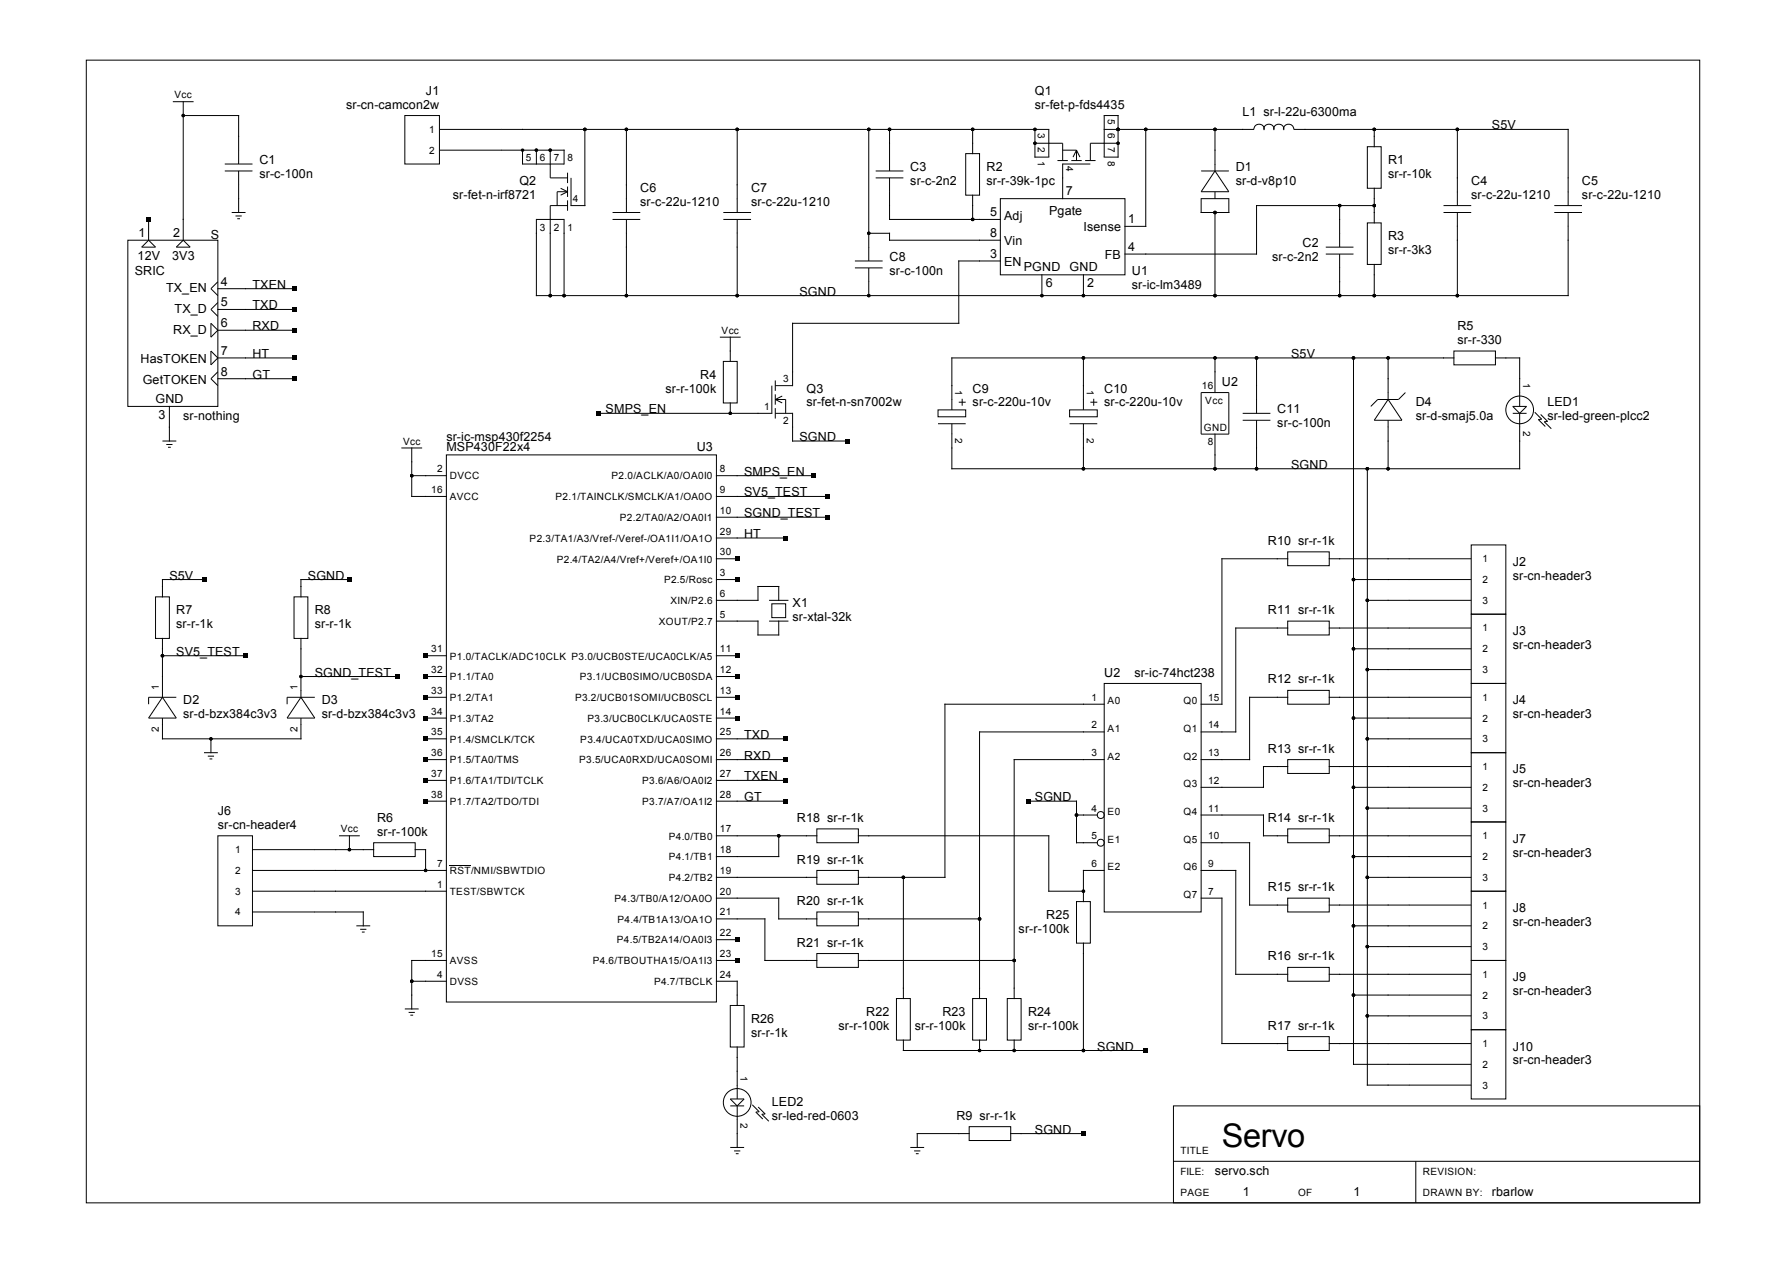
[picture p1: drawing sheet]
<svg xmlns="http://www.w3.org/2000/svg" width="297mm" height="210mm" viewBox="0 0 297 210" stroke-linecap="round" stroke-linejoin="round" font-family="sans-serif">
<g fill="none" stroke="#000" stroke-width=".17">
<path d="M14.3 10h268.4v190h-268.4zM28.7 16.9h3.5M30.5 16.9v23M30.5 19.2h9.2v8.1M67.3 19.2h5.8v8.1h-5.8zM183.6 19.2h2.3v6.9h-2.3zM21.3 39.9h14.9v27.7h-14.9zM24.7 36.5v3.4M37.4 27.3h4.6M37.4 28.4h4.6M38.5 35.3h2.3M39.2 35.9h1"/>
<path d="M39.5 36.4h.4M39.7 28.4v6.9M73.1 25h20.7v2.3h-6.9v-2.3M73.1 21.5h101.3v4.6h-2.3v-4.6M89.2 25v2.3M91.5 25v4.6h2.9M93.2 31.3l1.2 .6M94.4 34.2h-2.9v15M94.4 31.9l-1.2 .6M94.4 28.7v1.7M94.4 31v1.7M94.4 33.3v1.7"/>
<path d="M94.4 31.9h-1.7v2.3M97.3 21.5v12.7h-2.3v-4.6M101.9 35.3h4.6M101.9 36.5h4.6M104.2 21.5v13.8M104.2 36.5v12.7M120.3 35.3h4.6M120.3 36.5h4.6M122.6 21.5v13.8M122.6 36.5v12.7M144.5 21.5v21.9M144.5 38.8h3.4v1.1h18.4"/>
<path d="M145.6 28.4h4.6M145.6 29.6h4.6M147.9 29.6v6.9h18.4M147.9 21.5v6.9M160.6 25.5h2.3v7h-2.3zM161.7 21.5v4M161.7 32.5v4M166.3 33h20.8v12.7h-20.8zM172.1 23.8h4.6v2.9M175.8 26.7h1.8M176.7 25h2.3M178.2 26.7h1.7"/>
<path d="M179 25l.6 1.1M179 25l-.6 1.1M179 25v1.7M180.5 26.7h1.7M181.3 27.3h-4.6v5.7M183.6 21.5h24.9a.84 .84 0 0 1 .9-.9 .84 .84 0 0 1 .8 1 .82 .82 0 0 1 .8-1 .82 .82 0 0 1 .8 1 .82 .82 0 0 1 .9-1 .82 .82 0 0 1 .8 1 .84 .84 0 0 1 .8-1 .84 .84 0 0 1 .9 .9h45.6v12.7M185.9 23.8h-4.6v2.9M190.5 21.5v16.1h-3.4M199.7 28.4h4.6M199.7 33h4.6v2.3h-4.6zM202 21.5v6.9M202 31.9v1.1"/>
<path d="M202 35.3v13.9M202 28.4l2.3 3.5h-4.6zM222.8 34.2v6.9M227.4 24.4h2.3v6.9h-2.3zM227.4 37.1h2.3v6.9h-2.3zM228.5 34.2h-19.5v8h-21.9M228.5 21.5v2.9M228.5 31.3v5.8M240 35.3h4.7M240 34.2h4.7M242.3 21.5v12.7M242.3 35.3v13.9"/>
<path d="M258.5 35.3h4.6M258.5 34.2h4.6M260.8 35.3v13.9h-171.6v-12.7h4.6v12.7M23.6 41.1l1.1-1.2 1.2 1.2zM29.3 41.1l1.2-1.2 1.1 1.2zM35.1 58.4l1.1 1.1-1.1 1.2zM35.1 53.8l1.1 1.1-1.1 1.2zM36.2 59.5h12.7M36.2 48h12.7M36.2 51.5h12.7M36.2 54.9h12.7M36.2 46.8l-1.1 1.2 1.1 1.2"/>
<path d="M36.2 50.3l-1.1 1.2 1.1 1.1M119.7 56.1h3.5M121.4 56.1v4M142.2 43.4h4.6M142.2 44.5h4.6M144.5 44.5v4.7M166.3 43.4h-6.9v10.4h-27.6v10.3h-2.9M173.3 45.7v3.5M180.2 45.7v3.5M180.2 59.5v8.7M202 59.5v5.8M209 59.5v9.2"/>
<path d="M220.5 41.1h4.6M220.5 42.2h4.6M222.8 42.2v7M225.1 59.5v117.5h19.6M228.5 44v5.2M230.8 59.5v6.9M241.8 58.4h6.9v2.3h-6.9zM241.8 59.5h-83.5v8.7M248.7 59.5h4v8.1M27 73.3h2.3M27.6 73.9h1.1M27.9 74.4h.5"/>
<path d="M28.2 67.6v5.7M36.2 63h12.7M36.2 61.8l-1.1 1.2 1.1 1.1M66.7 74.5h3.5M68.5 74.5v8h5.7M68.5 79.1h5.7M74.2 75.6h44.9v91h-44.9zM119.1 79.1h16.2M120.3 60.1h2.3v6.9h-2.3zM121.4 67v1.7M128.3 64.1v4.6h-28.7M128.9 68.7h2.9v4.6h9.2"/>
<path d="M128.9 66.4l1.2 .6M128.9 63.3v1.7M128.9 65.6v1.7M128.9 67.9v1.7M128.9 66.4h1.8v2.3M130.1 65.8l-1.2 .6M156 70.5h4.6M156 68.2h4.6v1.1h-4.6zM159.4 66.9h1.2M160 66.3v1.2M177.9 70.5h4.6M177.9 68.2h4.6v1.1h-4.6z"/>
<path d="M180.2 70.5v7.4M181.3 66.9h1.2M181.9 66.3v1.2M199.7 65.3h4.6v6.9h-4.6zM202 72.2v5.7M206.7 68.7h4.6M206.7 69.9h4.6M209 69.9v8M227.4 77.9v102.5h17.3M230.8 66.4l2.3 3.5h-4.6zM230.8 69.9v8M233.7 65.3l-1.1 1.1h-3.5l-1.1 1.2"/>
<path d="M251.6 68.7h2.3M251.6 67.6h2.3l-1.2 1.1zM252.7 68.7v9.2h-94.4v-7.4M255.2 68.5l1.2 1.2-.6 .1 1.2 1.1M256.2 68.9l1.2 1.2h-.6l1.2 1.2M25.9 99.2h2.3v7h-2.3zM33.9 96.4h-6.9v2.8M48.9 99.2h2.3v7h-2.3zM58.1 96.4h-8.1v2.8M119.1 82.5h18.5M119.1 99.8h6.9v-2.3h3.5v2.3M119.1 96.4h3.5"/>
<path d="M119.1 92.9h3.5M119.1 89.5h11.6M119.1 86h18.5M127.9 99.8h3.2M214.1 91.8h6.9v2.3h-6.9zM214.1 92.9h-10.9v24.2h-3.5M221 92.9h23.7M225.1 96.4h19.6M227.4 99.8h17.3M244.7 90.6h5.7v11.5h-5.7zM27 109h13.8M27 115.9l2.3 3.5h-4.6z"/>
<path d="M27 119.4v3.4h23v-3.4M27 106.2v9.7M29.3 115.9h-4.6v1.2M50 112.5h16.2M50 115.9l2.3 3.5h-4.6zM50 106.2v9.7M52.3 115.9h-4.6v1.2M70.8 109h3.4M70.8 112.5h3.4M70.8 115.9h3.4M70.8 119.4h3.4M119.1 109h3.5"/>
<path d="M119.1 112.5h3.5M119.1 115.9h3.5M119.1 119.4h3.5M119.1 103.3h6.9v2.3h3.5v-2.3M127.9 103.3h3.2M128.3 100.4h2.4v2.3h-2.4zM183.6 113.6h16.1v38h-16.1zM183.6 117.1h-26.5v28.8h-14.4M214.1 103.3h6.9v2.3h-6.9zM214.1 114.8h6.9v2.3h-6.9zM214.1 115.9h-6.3v10.4h-8.1M214.1 104.4h-8.6v17.3h-5.8"/>
<path d="M221 115.9h23.7M221 104.4h23.7M225.1 119.4h19.6M225.1 107.9h19.6M227.4 111.3h17.3M244.7 102.1h5.7v11.5h-5.7zM244.7 113.6h5.7v11.6h-5.7zM33.9 125.2h2.3M34.6 125.7h1M34.8 126.2h.5M35.1 122.8v2.4M36.2 139h5.8v14.9h-5.8z"/>
<path d="M56.4 139h3.4M58.1 139v2.3M70.8 122.8h3.4M70.8 126.3h3.4M70.8 129.8h3.4M70.8 133.2h3.4M119.1 122.8h11.6M119.1 126.3h11.6M119.1 129.8h11.6M119.1 133.2h11.6M119.1 139h16.7M129.5 139v3.4h-10.4"/>
<path d="M135.8 137.8h6.9v2.3h-6.9zM142.7 139h31.7v9.2h5.8M171 133.2h8v6.9h3.5M179 135.5h3.5M183.6 126.3h-14.9v39.7M183.6 121.7h-20.7v44.3M199.7 135.5h10.4v3.5h4M214.1 137.8h6.9v2.3h-6.9zM214.1 126.3h6.9v2.3h-6.9zM214.1 127.5h-4v3.4h-10.4M221 139h23.7M221 127.5h23.7"/>
<path d="M225.1 130.9h19.6M227.4 122.8h17.3M227.4 134.4h17.3M244.7 125.2h5.7v11.5h-5.7zM244.7 136.7h5.7v11.5h-5.7zM42 148.2h32.2M42 144.7h32.2M42 151.6h18.4v2.3M42 141.3h20.1M59.3 153.9h2.3M59.9 154.5h1M60.2 155h.4"/>
<path d="M62.1 140.1h6.9v2.3h-6.9zM69 141.3h1.8v3.4M74.2 159.7h-5.7v8.1M74.8 143.9h3.5M119.1 159.7h3.5M119.1 152.8h8.1v6.9h8.6M119.1 149.3h10.4v3.5h6.3M119.1 145.9h16.7M119.1 156.2h3.5M135.8 144.7h6.9v2.3h-6.9zM135.8 151.6h6.9v2.3h-6.9zM135.8 158.5h6.9v2.3h-6.9z"/>
<path d="M142.7 159.7h26M142.7 152.8h20.2M150.2 145.9v20.1M179 149.9h2.3v6.9h-2.3zM180.2 156.8v17.9M183.6 144.7h-3.4v5.2M199.7 144.7h5.8v17.3h8.6M199.7 149.3h3.5v24.2h10.9M199.7 140.1h8.1v10.4h6.3M214.1 149.3h6.9v2.3h-6.9zM221 150.5h23.7M225.1 142.4h19.6"/>
<path d="M225.1 153.9h19.6M227.4 145.9h17.3M227.4 157.4h17.3M244.7 148.2h5.7v11.5h-5.7zM244.7 159.7h5.7v11.5h-5.7zM67.3 167.8h2.3M68 168.3h1M68.2 168.8h.5M68.5 163.2h5.7M119.1 163.2h3.5v4M121.4 167.2h2.3v6.9h-2.3zM122.6 174.1v8.6"/>
<path d="M149.1 166h2.3v6.9h-2.3zM150.2 172.9v1.8h40.3M161.7 166h2.3v6.9h-2.3zM162.9 172.9v1.8M167.5 166h2.3v6.9h-2.3zM168.7 172.9v1.8M214.1 160.8h6.9v2.4h-6.9zM214.1 172.4h6.9v2.3h-6.9zM221 162h23.7M221 173.5h23.7M225.1 165.5h19.6M227.4 168.9h17.3"/>
<path d="M244.7 171.2h5.7v11.5h-5.7zM121.4 182.7h2.3l-1.1 1.2zM121.4 183.9h2.3M121.4 190.8h2.3M122.1 191.4h1M122.4 191.8h.4M122.6 183.9v6.9M125.1 183.7l1.2 1.2h-.6l1.2 1.2M126.1 184.1l1.1 1.1-.5 .1 1.2 1.1M151.4 190.8h2.3M152 191.4h1M152.3 191.8h.5"/>
<path d="M161.2 187.3h6.9v2.3h-6.9zM161.2 188.5h-8.7v2.3M168.1 188.5h12.1M195.1 193.1h87.6M195.1 183.9h87.6v16.1h-87.6zM235.4 193.1v6.9"/>
<circle cx="252.7" cy="68.2" r="2.3"/>
<circle cx="183" cy="135.5" r=".58"/>
<circle cx="183" cy="140.1" r=".58"/>
<circle cx="122.6" cy="183.3" r="2.3"/>
</g>
<g fill="#000">
<path d="M30.3 19h.4l.1 .2-.1 .2h-.4l-.1-.2zM24.4 36.1h.7v.7h-.7zM86.7 24.8h.4l.1 .2-.1 .2h-.4l-.1-.2zM89 24.8h.4l.1 .2-.1 .2h-.4l-.1-.2zM91.3 24.8h.4l.1 .2-.1 .2h-.4l-.1-.2zM97.1 21.3h.4v.2v.2h-.4l-.1-.2zM104 21.3h.4l.1 .2-.1 .2h-.4l-.1-.2zM122.4 21.3h.4l.1 .2-.1 .2h-.4l-.1-.2zM144.3 21.3h.4l.1 .2-.1 .2h-.4l-.1-.2zM144.3 38.6h.4l.1 .2-.1 .2h-.4l-.1-.2zM147.7 21.3h.4l.1 .2-.1 .2h-.4l-.1-.2zM161.5 21.3h.4l.1 .2-.1 .2h-.4v-.2z"/>
<path d="M161.5 36.3h.4l.1 .2-.1 .2h-.4v-.2zM171.9 21.3h.4l.1 .2-.1 .2h-.4l-.1-.2zM171.9 23.6h.4l.1 .2-.1 .2h-.4l-.1-.2zM185.7 21.3h.4l.1 .2-.1 .2h-.4l-.1-.2zM185.7 23.6h.4l.1 .2-.1 .2h-.4l-.1-.2zM190.3 21.3h.4l.1 .2-.1 .2h-.4l-.1-.2zM201.8 21.3h.4l.1 .2-.1 .2h-.4v-.2zM201.8 35.1h.4l.1 .2-.1 .2h-.4v-.2zM222.6 34h.4l.1 .2-.1 .2h-.4l-.1-.2zM228.3 21.3h.4l.1 .2-.1 .2h-.4l-.1-.2zM228.3 34h.4l.1 .2-.1 .2h-.4l-.1-.2zM242.2 21.3h.3l.1 .2-.1 .2h-.3l-.1-.2z"/>
<path d="M48.5 47.7h.7v.6h-.7zM48.5 51.1h.7v.7h-.7zM48.5 54.6h.7v.7h-.7zM48.5 59.2h.7v.7h-.7zM91.3 48.9h.4l.1 .3-.1 .2h-.4l-.1-.2zM93.6 48.9h.4l.1 .3-.1 .2h-.4l-.1-.2zM104 48.9h.4l.1 .3-.1 .2h-.4l-.1-.2zM122.4 48.9h.4l.1 .3-.1 .2h-.4l-.1-.2zM144.3 48.9h.4l.1 .3-.1 .2h-.4l-.1-.2zM173.1 48.9h.4v.3v.2h-.4l-.1-.2zM180 59.3h.4l.1 .2-.1 .2h-.4l-.1-.2zM180 48.9h.4l.1 .3-.1 .2h-.4l-.1-.2z"/>
<path d="M201.8 48.9h.4l.1 .3-.1 .2h-.4v-.2zM201.8 59.3h.4l.1 .2-.1 .2h-.4v-.2zM208.8 59.3h.4v.2v.2h-.4l-.1-.2zM222.6 48.9h.4l.1 .3-.1 .2h-.4l-.1-.2zM224.9 59.3h.4l.1 .2-.1 .2h-.4l-.1-.2zM228.3 48.9h.4l.1 .3-.1 .2h-.4l-.1-.2zM230.6 59.3h.4l.1 .2-.1 .2h-.4l-.1-.2zM242.2 48.9h.3l.1 .3-.1 .2h-.3l-.1-.2zM48.5 62.6h.7v.7h-.7zM68.3 78.9h.4l.1 .2-.1 .2h-.4l-.1-.2zM99.2 68.4h.7v.7h-.7zM121.2 68.5h.4l.1 .2-.1 .2h-.4v-.2z"/>
<path d="M134.9 78.7h.7v.7h-.7zM140.7 73h.7v.7h-.7zM180 77.7h.4l.1 .2-.1 .3h-.4l-.1-.3zM201.8 77.7h.4l.1 .2-.1 .3h-.4v-.3zM208.8 77.7h.4v.2v.3h-.4l-.1-.3zM227.2 77.7h.4l.1 .2-.1 .3h-.4l-.1-.3zM230.6 77.7h.4l.1 .2-.1 .3h-.4l-.1-.3zM33.6 96h.7v.7h-.7zM57.8 96h.7v.7h-.7zM122.2 96h.7v.7h-.7zM122.2 92.6h.7v.7h-.7zM130.3 89.1h.7v.7h-.7z"/>
<path d="M137.2 82.2h.7v.7h-.7zM137.2 85.7h.7v.6h-.7zM224.9 96.1h.4l.1 .3-.1 .2h-.4l-.1-.2zM227.2 99.6h.4l.1 .2-.1 .2h-.4l-.1-.2zM26.8 108.8h.4l.1 .2-.1 .2h-.4l-.1-.2zM40.5 108.7h.7v.7h-.7zM49.8 112.3h.4l.1 .2-.1 .2h-.4v-.2zM65.8 112.1h.7v.7h-.7zM70.4 108.7h.7v.7h-.7zM70.4 112.1h.7v.7h-.7zM70.4 115.6h.7v.7h-.7zM70.4 119h.7v.7h-.7z"/>
<path d="M122.2 119h.7v.7h-.7zM122.2 115.6h.7v.7h-.7zM122.2 112.1h.7v.7h-.7zM122.2 108.7h.7v.7h-.7zM224.9 119.2h.4l.1 .2-.1 .2h-.4l-.1-.2zM224.9 107.7h.4l.1 .2-.1 .2h-.4l-.1-.2zM227.2 111.1h.4l.1 .2-.1 .2h-.4l-.1-.2zM34.9 122.6h.4l.1 .2-.1 .3h-.4l-.1-.3zM70.4 122.5h.7v.7h-.7zM70.4 126h.7v.6h-.7zM70.4 129.4h.7v.7h-.7zM70.4 132.9h.7v.7h-.7z"/>
<path d="M129.3 138.8h.4l.1 .2-.1 .2h-.4l-.1-.2zM130.3 126h.7v.6h-.7zM130.3 122.5h.7v.7h-.7zM130.3 129.4h.7v.7h-.7zM130.3 132.9h.7v.7h-.7zM170.6 132.9h.7v.7h-.7zM178.8 135.3h.4l.1 .2-.1 .2h-.4l-.1-.2zM224.9 130.7h.4l.1 .2-.1 .2h-.4l-.1-.2zM227.2 122.6h.4l.1 .2-.1 .3h-.4l-.1-.3zM227.2 134.1h.4l.1 .3-.1 .2h-.4l-.1-.2zM57.9 141.1h.4l.1 .2-.1 .2h-.4l-.1-.2zM70.6 144.5h.4l.1 .2-.1 .2h-.4l-.1-.2z"/>
<path d="M122.2 159.4h.7v.6h-.7zM122.2 155.9h.7v.7h-.7zM150 145.7h.4l.1 .2-.1 .2h-.4l-.1-.2zM162.7 152.6h.4l.1 .2-.1 .2h-.4l-.1-.2zM168.5 159.5h.3l.1 .2-.1 .2h-.3l-.1-.2zM180 148h.4l.1 .2-.1 .2h-.4l-.1-.2zM224.9 153.7h.4l.1 .2-.1 .3h-.4l-.1-.3zM224.9 142.2h.4l.1 .2-.1 .2h-.4l-.1-.2zM227.2 145.7h.4l.1 .2-.1 .2h-.4l-.1-.2zM227.2 157.2h.4l.1 .2-.1 .2h-.4l-.1-.2zM68.3 162.9h.4l.1 .3-.1 .2h-.4l-.1-.2zM162.7 174.5h.4l.1 .2-.1 .2h-.4l-.1-.2z"/>
<path d="M168.5 174.5h.3l.1 .2-.1 .2h-.3l-.1-.2zM180 174.5h.4l.1 .2-.1 .2h-.4l-.1-.2zM190.2 174.3h.7v.7h-.7zM224.9 165.2h.4l.1 .3-.1 .2h-.4l-.1-.2zM227.2 168.7h.4l.1 .2-.1 .2h-.4l-.1-.2zM179.8 188.1h.7v.7h-.7z"/>
</g>
<text font-size="5.4" x="203.2" y="190.8">Servo</text>
<g font-size="2.1">
<text x="70.8" y="15.8">J1</text>
<text x="172.1" y="15.8">Q1</text>
<text x="57.5" y="18.1">sr-cn-camcon2w</text>
<text x="172.1" y="18.1">sr-fet-p-fds4435</text>
<text x="206.6" y="19.2">L1 sr-l-22u-6300ma</text>
<text x="248.1" y="21.5">S5V</text>
<text x="43.1" y="27.3">C1</text>
<text x="43.1" y="29.6">sr-c-100n</text>
<text x="151.4" y="28.4">C3</text>
<text x="164" y="28.4">R2</text>
<text x="205.5" y="28.4">D1</text>
<text x="230.8" y="27.3">R1</text>
<text x="230.8" y="29.6">sr-r-10k</text>
<text x="75.3" y="33">sr-fet-n-irf8721</text>
<text x="86.4" y="30.7">Q2</text>
<text x="106.5" y="31.9">C6</text>
<text x="106.5" y="34.2">sr-c-22u-1210</text>
<text x="124.9" y="31.9">C7</text>
<text x="124.9" y="34.2">sr-c-22u-1210</text>
<text x="151.4" y="30.7">sr-c-2n2</text>
<text x="164" y="30.7">sr-r-39k-1pc</text>
<text x="164.7" y="36">5</text>
<text x="174.5" y="35.7">Pgate</text>
<text x="177.2" y="32.5">7</text>
<text x="205.5" y="30.7">sr-d-v8p10</text>
<text x="244.7" y="30.7">C4</text>
<text x="244.7" y="33">sr-c-22u-1210</text>
<text x="263.1" y="30.7">C5</text>
<text x="263.1" y="33">sr-c-22u-1210</text>
<text x="23" y="39.4">1</text>
<text x="28.8" y="39.4">2</text>
<text x="35.1" y="39.7">S</text>
<text x="164.7" y="39.4">8</text>
<text x="167" y="40.8">Vin</text>
<text x="167" y="36.5">Adj</text>
<text x="180.2" y="38.4">Isense</text>
<text x="187.6" y="37.1">1</text>
<text x="187.6" y="41.7">4</text>
<text x="216.6" y="41.1">C2</text>
<text x="230.8" y="39.9">R3</text>
<text x="22.4" y="45.7">SRIC</text>
<text x="22.9" y="43.2">12V</text>
<text x="28.6" y="43.2">3V3</text>
<text x="36.7" y="47.5">4</text>
<text x="147.9" y="43.4">C8</text>
<text x="147.9" y="45.7">sr-c-100n</text>
<text x="164.7" y="42.9">3</text>
<text x="167" y="44.2">EN</text>
<text x="170.3" y="45.1">PGND</text>
<text x="173.9" y="47.8">6</text>
<text x="177.9" y="45.1">GND</text>
<text x="180.8" y="47.8">2</text>
<text x="183.7" y="43.1">FB</text>
<text x="188.2" y="45.7">U1</text>
<text x="211.6" y="43.4">sr-c-2n2</text>
<text x="230.8" y="42.2">sr-r-3k3</text>
<text x="27.6" y="48.6">TX_EN</text>
<text x="29" y="52.1">TX_D</text>
<text x="36.7" y="50.9">5</text>
<text x="42" y="48">TXEN</text>
<text x="42" y="51.5">TXD</text>
<text x="133" y="49.2">SGND</text>
<text x="188.2" y="48">sr-ic-lm3489</text>
<text x="28.8" y="55.5">RX_D</text>
<text x="36.7" y="59">7</text>
<text x="36.7" y="54.4">6</text>
<text x="42" y="54.9">RXD</text>
<text x="42" y="59.5">HT</text>
<text x="214.7" y="59.5">S5V</text>
<text x="242.3" y="54.9">R5</text>
<text x="242.3" y="57.2">sr-r-330</text>
<text x="23.4" y="60.3">HasTOKEN</text>
<text x="23.7" y="63.8">GetTOKEN</text>
<text x="36.7" y="62.5">8</text>
<text x="42" y="63">GT</text>
<text x="110.7" y="65.3">sr-r-100k</text>
<text x="116.4" y="63">R4</text>
<text x="134.1" y="65.3">Q3</text>
<text x="161.7" y="65.3">C9</text>
<text x="183.6" y="65.3">C10</text>
<text x="203.2" y="64.1">U2</text>
<text x="25.9" y="67">GND</text>
<text x="26.4" y="69.7">3</text>
<text x="30.5" y="69.9">sr-nothing</text>
<text x="100.7" y="68.7">SMPS_EN</text>
<text x="134.1" y="67.6">sr-fet-n-sn7002w</text>
<text x="161.7" y="67.6">sr-c-220u-10v</text>
<text x="183.6" y="67.6">sr-c-220u-10v</text>
<text x="212.4" y="68.7">C11</text>
<text x="212.4" y="71">sr-c-100n</text>
<text x="235.4" y="67.6">D4</text>
<text x="235.4" y="69.9">sr-d-smaj5.0a</text>
<text x="257.3" y="67.6">LED1</text>
<text x="257.3" y="69.9">sr-led-green-plcc2</text>
<text x="74.2" y="75.1">MSP430F22x4</text>
<text x="74.2" y="73.3">sr-ic-msp430f2254</text>
<text x="115.9" y="75.1">U3</text>
<text x="133" y="73.3">SGND</text>
<text x="214.7" y="77.9">SGND</text>
<text x="123.7" y="79.1">SMPS_EN</text>
<text x="123.7" y="82.5">SV5_TEST</text>
<text x="123.7" y="89.5">HT</text>
<text x="123.7" y="86">SGND_TEST</text>
<text x="210.8" y="90.6">R10 sr-r-1k</text>
<text x="251.6" y="94.1">J2</text>
<text x="28.2" y="96.4">S5V</text>
<text x="51.2" y="96.4">SGND</text>
<text x="131.8" y="101">X1</text>
<text x="251.6" y="96.4">sr-cn-header3</text>
<text x="29.3" y="102.1">R7</text>
<text x="29.3" y="104.4">sr-r-1k</text>
<text x="52.3" y="102.1">R8</text>
<text x="52.3" y="104.4">sr-r-1k</text>
<text x="131.8" y="103.3">sr-xtal-32k</text>
<text x="210.8" y="102.1">R11 sr-r-1k</text>
<text x="251.6" y="105.6">J3</text>
<text x="251.6" y="107.9">sr-cn-header3</text>
<text x="29.3" y="109">SV5_TEST</text>
<text x="52.3" y="112.5">SGND_TEST</text>
<text x="183.6" y="112.5">U2</text>
<text x="188.6" y="112.5">sr-ic-74hct238</text>
<text x="210.8" y="113.6">R12 sr-r-1k</text>
<text x="30.5" y="117.1">D2</text>
<text x="30.5" y="119.4">sr-d-bzx384c3v3</text>
<text x="53.5" y="117.1">D3</text>
<text x="53.5" y="119.4">sr-d-bzx384c3v3</text>
<text x="251.6" y="117.1">J4</text>
<text x="251.6" y="119.4">sr-cn-header3</text>
<text x="123.7" y="122.8">TXD</text>
<text x="210.8" y="125.2">R13 sr-r-1k</text>
<text x="123.7" y="126.3">RXD</text>
<text x="123.7" y="129.8">TXEN</text>
<text x="251.6" y="128.6">J5</text>
<text x="251.6" y="130.9">sr-cn-header3</text>
<text x="36.2" y="135.5">J6</text>
<text x="36.2" y="137.8">sr-cn-header4</text>
<text x="62.7" y="136.7">R6</text>
<text x="123.7" y="133.2">GT</text>
<text x="132.5" y="136.7">R18 sr-r-1k</text>
<text x="172.1" y="133.2">SGND</text>
<text x="210.8" y="136.7">R14 sr-r-1k</text>
<text x="62.7" y="139">sr-r-100k</text>
<text x="132.5" y="143.6">R19 sr-r-1k</text>
<text x="251.6" y="140.1">J7</text>
<text x="251.6" y="142.4">sr-cn-header3</text>
<text x="210.8" y="148.2">R15 sr-r-1k</text>
<text x="132.5" y="150.5">R20 sr-r-1k</text>
<text x="169.4" y="155.1">sr-r-100k</text>
<text x="174" y="152.8">R25</text>
<text x="251.6" y="151.6">J8</text>
<text x="251.6" y="153.9">sr-cn-header3</text>
<text x="132.5" y="157.4">R21 sr-r-1k</text>
<text x="210.8" y="159.7">R16 sr-r-1k</text>
<text x="251.6" y="163.2">J9</text>
<text x="251.6" y="165.5">sr-cn-header3</text>
<text x="124.9" y="170.1">R26</text>
<text x="124.9" y="172.4">sr-r-1k</text>
<text x="139.5" y="171.2">sr-r-100k</text>
<text x="144" y="168.9">R22</text>
<text x="152.1" y="171.2">sr-r-100k</text>
<text x="156.7" y="168.9">R23</text>
<text x="171" y="168.9">R24</text>
<text x="171" y="171.2">sr-r-100k</text>
<text x="210.8" y="171.2">R17 sr-r-1k</text>
<text x="182.5" y="174.7">SGND</text>
<text x="251.6" y="174.7">J10</text>
<text x="251.6" y="177">sr-cn-header3</text>
<text x="128.3" y="183.9">LED2</text>
<text x="128.3" y="186.2">sr-led-red-0603</text>
<text x="159" y="186.2">R9 sr-r-1k</text>
<text x="172.1" y="188.5">SGND</text>
<text x="202" y="195.4">servo.sch</text>
<text x="206.7" y="198.8">1</text>
<text x="225.1" y="198.8">1</text>
<text x="248.1" y="198.8">rbarlow</text>
</g>
<g font-size="1.7">
<text x="29" y="16.3">Vcc</text>
<text x="71.3" y="22.1">1</text>
<text x="172.6" y="22.1" transform="rotate(90 172.6 22.1)">3</text>
<text x="184.2" y="19.8" transform="rotate(90 184.2 19.8)">5</text>
<text x="184.2" y="22.1" transform="rotate(90 184.2 22.1)">6</text>
<text x="71.3" y="25.5">2</text>
<text x="87.5" y="26.7">5</text>
<text x="89.8" y="26.7">6</text>
<text x="92.1" y="26.7">7</text>
<text x="94.4" y="26.7">8</text>
<text x="172.6" y="24.4" transform="rotate(90 172.6 24.4)">2</text>
<text x="172.6" y="26.7" transform="rotate(90 172.6 26.7)">1</text>
<text x="177.3" y="27.6" transform="rotate(90 177.3 27.6)">4</text>
<text x="184.2" y="24.4" transform="rotate(90 184.2 24.4)">7</text>
<text x="184.2" y="26.7" transform="rotate(90 184.2 26.7)">8</text>
<text x="95.2" y="33.6">4</text>
<text x="89.8" y="38.3">3</text>
<text x="92.1" y="38.3">2</text>
<text x="94.4" y="38.3">1</text>
<text x="120" y="55.5">Vcc</text>
<text x="130.2" y="63.5">3</text>
<text x="158.9" y="64.9" transform="rotate(90 158.9 64.9)">1</text>
<text x="180.7" y="64.9" transform="rotate(90 180.7 64.9)">1</text>
<text x="199.9" y="64.7">16</text>
<text x="253.3" y="63.7" transform="rotate(90 253.3 63.7)">1</text>
<text x="127.1" y="68.2">1</text>
<text x="130.2" y="70.6">2</text>
<text x="200.2" y="71.7">GND</text>
<text x="200.4" y="67.1">Vcc</text>
<text x="253.3" y="71.6" transform="rotate(90 253.3 71.6)">2</text>
<text x="67" y="73.9">Vcc</text>
<text x="158.9" y="72.8" transform="rotate(90 158.9 72.8)">2</text>
<text x="180.7" y="72.8" transform="rotate(90 180.7 72.8)">2</text>
<text x="200.8" y="74">8</text>
<text x="71.7" y="82">16</text>
<text x="72.7" y="78.5">2</text>
<text x="74.8" y="83.2">AVCC</text>
<text x="74.8" y="79.7">DVCC</text>
<text x="92.4" y="83.2">P2.1/TAINCLK/SMCLK/A1/OA0O</text>
<text x="101.7" y="79.7">P2.0/ACLK/A0/OA0I0</text>
<text x="119.7" y="82">9</text>
<text x="119.7" y="78.5">8</text>
<text x="103.1" y="86.6">P2.2/TA0/A2/OA0I1</text>
<text x="119.7" y="88.9">29</text>
<text x="119.7" y="85.4">10</text>
<text x="88.1" y="90.1">P2.3/TA1/A3/Vref-/Veref-/OA1I1/OA1O</text>
<text x="92.6" y="93.5">P2.4/TA2/A4/Vref+/Veref+/OA1I0</text>
<text x="119.7" y="95.8">3</text>
<text x="119.7" y="92.3">30</text>
<text x="246.5" y="93.5">1</text>
<text x="110.4" y="97">P2.5/Rosc</text>
<text x="111.5" y="100.4">XIN/P2.6</text>
<text x="119.7" y="99.2">6</text>
<text x="246.5" y="96.9">2</text>
<text x="246.5" y="100.4">3</text>
<text x="109.5" y="103.9">XOUT/P2.7</text>
<text x="119.7" y="102.7">5</text>
<text x="246.5" y="105">1</text>
<text x="71.7" y="108.5">31</text>
<text x="71.7" y="111.9">32</text>
<text x="74.8" y="109.7">P1.0/TACLK/ADC10CLK P3.0/UCB0STE/UCA0CLK/A5</text>
<text x="74.8" y="113.1">P1.1/TA0</text>
<text x="96.4" y="113.1">P3.1/UCB0SIMO/UCB0SDA</text>
<text x="119.7" y="111.9">12</text>
<text x="119.7" y="108.5">11</text>
<text x="246.5" y="108.5">2</text>
<text x="246.5" y="111.9">3</text>
<text x="26.4" y="114.8" transform="rotate(-90 26.4 114.8)">1</text>
<text x="49.5" y="114.8" transform="rotate(-90 49.5 114.8)">1</text>
<text x="71.7" y="115.4">33</text>
<text x="71.7" y="118.8">34</text>
<text x="74.8" y="116.6">P1.2/TA1</text>
<text x="95.6" y="116.6">P3.2/UCB01SOMI/UCB0SCL</text>
<text x="119.7" y="118.8">14</text>
<text x="119.7" y="115.4">13</text>
<text x="181.5" y="116.5">1</text>
<text x="184.2" y="117.1">A0</text>
<text x="196.8" y="117.1">Q0</text>
<text x="200.9" y="116.5">15</text>
<text x="246.5" y="120">2</text>
<text x="246.5" y="116.5">1</text>
<text x="26.4" y="121.7" transform="rotate(-90 26.4 121.7)">2</text>
<text x="49.5" y="121.7" transform="rotate(-90 49.5 121.7)">2</text>
<text x="71.7" y="122.3">35</text>
<text x="71.7" y="125.7">36</text>
<text x="74.8" y="120">P1.3/TA2</text>
<text x="74.8" y="123.5">P1.4/SMCLK/TCK</text>
<text x="96.5" y="123.5">P3.4/UCA0TXD/UCA0SIMO</text>
<text x="97.7" y="120">P3.3/UCB0CLK/UCA0STE</text>
<text x="119.7" y="125.7">26</text>
<text x="119.7" y="122.3">25</text>
<text x="181.5" y="121.1">2</text>
<text x="181.5" y="125.7">3</text>
<text x="184.2" y="121.7">A1</text>
<text x="196.8" y="121.7">Q1</text>
<text x="200.9" y="121.1">14</text>
<text x="200.9" y="125.7">13</text>
<text x="246.5" y="123.4">3</text>
<text x="71.7" y="129.2">37</text>
<text x="74.8" y="126.9">P1.5/TA0/TMS</text>
<text x="74.8" y="130.4">P1.6/TA1/TDI/TCLK</text>
<text x="96.3" y="126.9">P3.5/UCA0RXD/UCA0SOMI</text>
<text x="106.8" y="130.4">P3.6/A6/OA0I2</text>
<text x="119.7" y="129.2">27</text>
<text x="184.2" y="126.3">A2</text>
<text x="196.8" y="126.3">Q2</text>
<text x="196.8" y="130.9">Q3</text>
<text x="200.9" y="130.3">12</text>
<text x="246.5" y="131.5">2</text>
<text x="246.5" y="128">1</text>
<text x="71.7" y="132.6">38</text>
<text x="74.8" y="133.8">P1.7/TA2/TDO/TDI</text>
<text x="106.8" y="133.8">P3.7/A7/OA1I2</text>
<text x="119.7" y="132.6">28</text>
<text x="181.5" y="134.9">4</text>
<text x="184.2" y="135.5">E0</text>
<text x="196.8" y="135.5">Q4</text>
<text x="200.9" y="134.9">11</text>
<text x="246.5" y="134.9">3</text>
<text x="39.1" y="141.8">1</text>
<text x="56.7" y="138.4">Vcc</text>
<text x="111.2" y="143.1">P4.1/TB1</text>
<text x="111.2" y="139.6">P4.0/TB0</text>
<text x="119.7" y="141.8">18</text>
<text x="119.7" y="138.4">17</text>
<text x="181.5" y="139.5">5</text>
<text x="184.2" y="140.1">E1</text>
<text x="196.8" y="140.1">Q5</text>
<text x="200.9" y="139.5">10</text>
<text x="246.5" y="143">2</text>
<text x="246.5" y="139.5">1</text>
<text x="39.1" y="148.8">3</text>
<text x="39.1" y="145.3">2</text>
<text x="72.7" y="147.6">1</text>
<text x="72.7" y="144.2">7</text>
<text x="74.8" y="148.8">TEST/SBWTCK</text>
<text x="74.8" y="145.4">RST/NMI/SBWTDIO</text>
<text x="102.2" y="150">P4.3/TB0/A12/OA0O</text>
<text x="111.2" y="146.5">P4.2/TB2</text>
<text x="119.7" y="148.8">20</text>
<text x="119.7" y="145.3">19</text>
<text x="181.5" y="144.2">6</text>
<text x="184.2" y="144.7">E2</text>
<text x="196.8" y="144.7">Q6</text>
<text x="196.8" y="149.3">Q7</text>
<text x="200.9" y="144.2">9</text>
<text x="200.9" y="148.8">7</text>
<text x="246.5" y="146.5">3</text>
<text x="39.1" y="152.2">4</text>
<text x="102.7" y="153.4">P4.4/TB1A13/OA1O</text>
<text x="119.7" y="155.7">22</text>
<text x="119.7" y="152.2">21</text>
<text x="246.5" y="154.5">2</text>
<text x="246.5" y="151.1">1</text>
<text x="71.7" y="159.1">15</text>
<text x="74.8" y="160.3">AVSS</text>
<text x="98.6" y="160.3">P4.6/TBOUTHA15/OA1I3</text>
<text x="102.6" y="156.9">P4.5/TB2A14/OA0I3</text>
<text x="119.7" y="159.1">23</text>
<text x="246.5" y="158">3</text>
<text x="72.7" y="162.6">4</text>
<text x="74.8" y="163.8">DVSS</text>
<text x="108.8" y="163.8">P4.7/TBCLK</text>
<text x="119.7" y="162.6">24</text>
<text x="246.5" y="166">2</text>
<text x="246.5" y="162.6">1</text>
<text x="246.5" y="169.5">3</text>
<text x="123.2" y="178.9" transform="rotate(90 123.2 178.9)">1</text>
<text x="246.5" y="177.5">2</text>
<text x="246.5" y="174.1">1</text>
<text x="246.5" y="181">3</text>
<text x="123.2" y="186.8" transform="rotate(90 123.2 186.8)">2</text>
<text x="196.3" y="191.9">TITLE</text>
<text x="196.3" y="195.4">FILE:</text>
<text x="236.6" y="195.4">REVISION:</text>
<text x="196.3" y="198.8">PAGE</text>
<text x="215.9" y="198.8">OF</text>
<text x="236.6" y="198.8">DRAWN BY:</text>
</g>
</svg>
